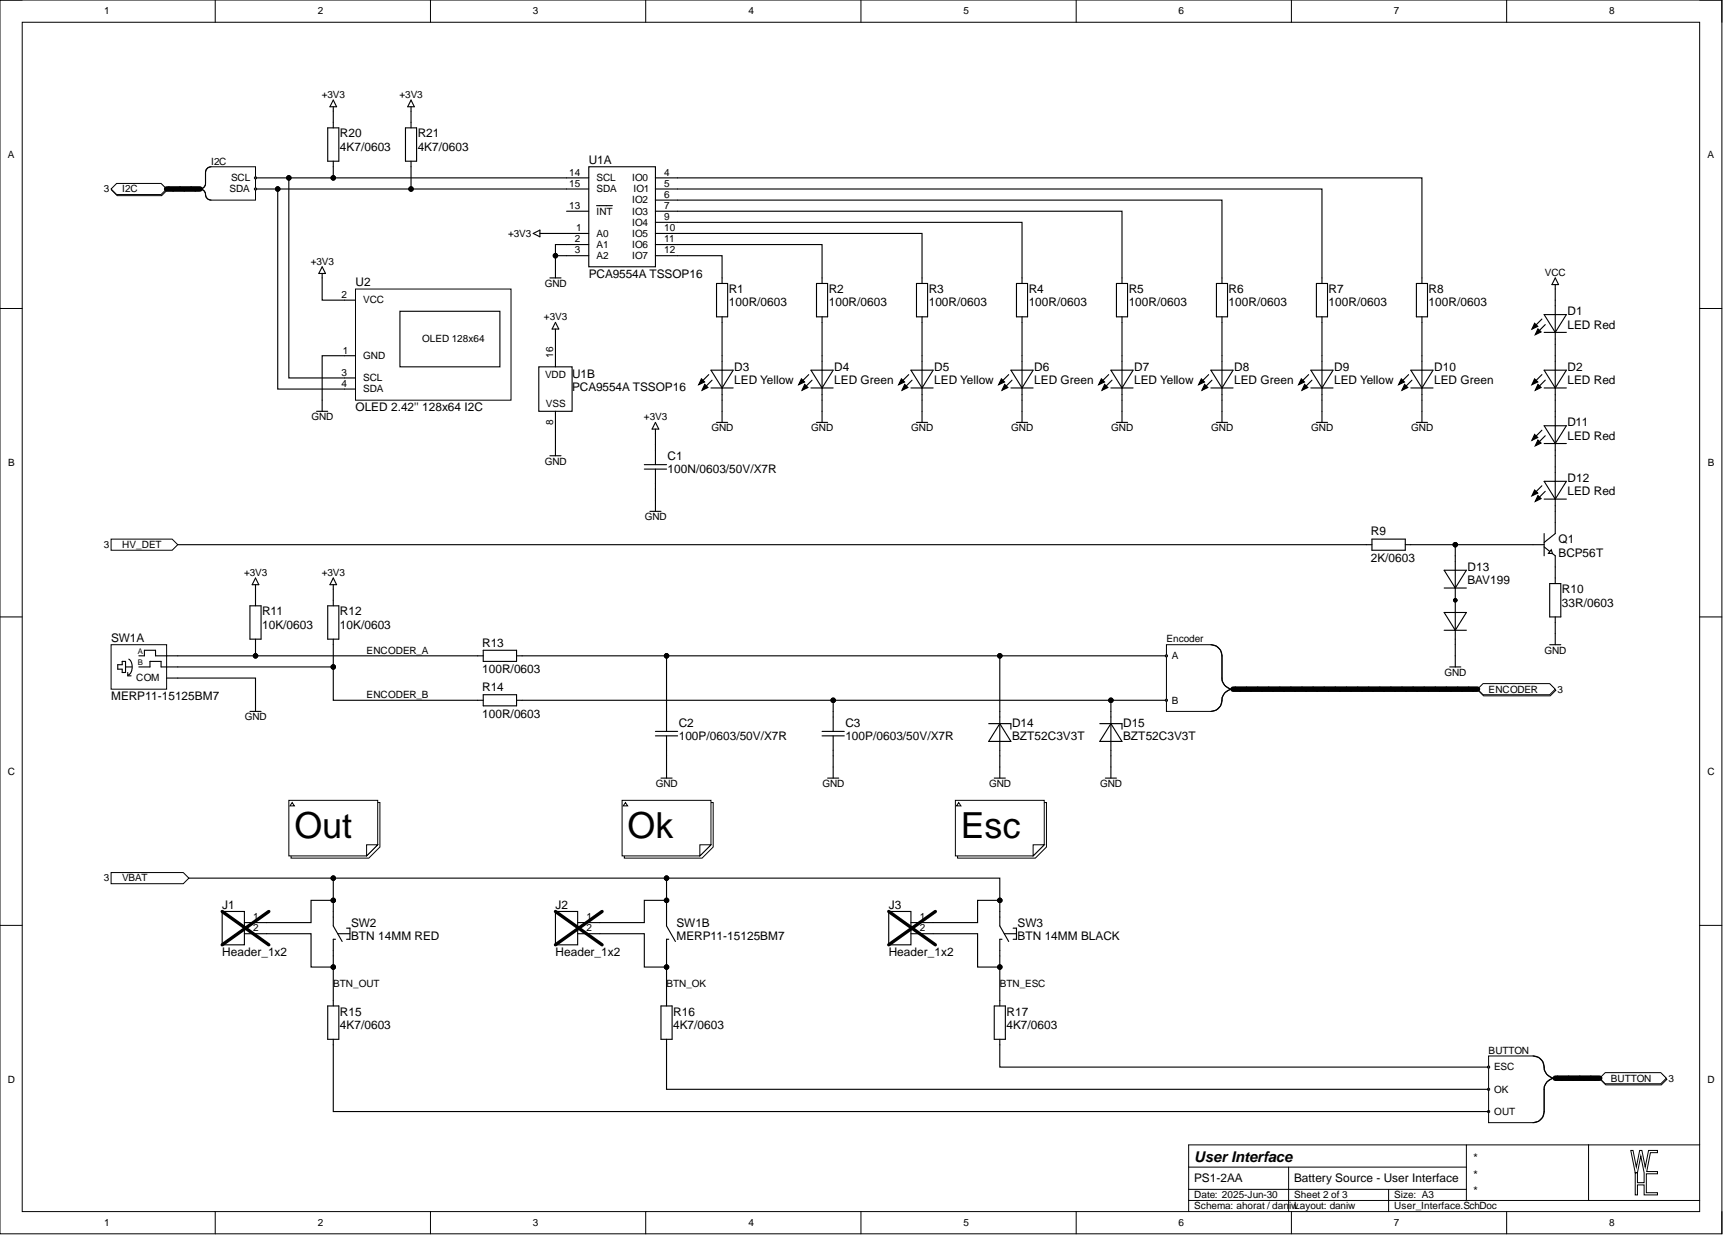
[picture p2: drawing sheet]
<svg xmlns="http://www.w3.org/2000/svg" width="393mm" height="282mm" viewBox="0 0 393 282" stroke-linecap="round" stroke-linejoin="round" font-family="sans-serif">
<g fill="none" stroke="#000" stroke-width=".23">
<path d="M0 0h393.1v281.6h-393.1zM0 0h5.1M5.1 5.1h382.9v271.4h-382.9zM49.1 0v5.1M98.3 0v5.1M147.4 0v5.1M196.5 0v5.1M245.7 0v5.1M294.8 0v5.1M344 0v5.1M388 0h5.1v5.1M0 70.4h5.1"/>
<path d="M388 70.4h5.1M0 140.8h5.1M388 140.8h5.1M0 211.2h5.1M388 211.2h5.1M49.1 276.5v5.1M98.3 276.5v5.1M147.4 276.5v5.1M196.5 276.5v5.1M245.7 276.5v5.1M271.4 266.4h63.4M271.4 274h116.6"/>
<path d="M271.4 271.5h63.4M294.2 266.4v10.1M294.8 276.5v5.1M317 271.5v5M334.8 261.3v12.7M344 276.5v5.1M362.7 261.3v12.7M388 261.3h-116.6v15.2M393.1 276.5v5.1"/>
</g>
<path d="M372.3 262.6h.5l.8 3.8 .7-3.8h.5l.8 3.8 .8-3.8h2v.5h-1.6l-.9 4.3h2.5v.5h-2.6v4.3h2.6v.5h-3.1v-2.3h-1.5v2.3h-.5v-5.1h.5v2.3h1.5v-2.3l-.7-3.8-.8 3.8h-.5z" fill-rule="evenodd" fill="#fff"/>
<path d="M372.3 262.6h.5l.8 3.8 .7-3.8h.5l.8 3.8 .8-3.8h2v.5h-1.6l-.9 4.3h2.5v.5h-2.6v4.3h2.6v.5h-3.1v-2.3h-1.5v2.3h-.5v-5.1h.5v2.3h1.5v-2.3l-.7-3.8-.8 3.8h-.5z" fill="none" stroke="#000" stroke-width=".23"/>
<path d="M338.7 156.3h15.2l1.3 1.2-1.3 1.3h-15.2l-1.3-1.3z" fill-rule="evenodd" fill="#fff"/>
<path d="M338.7 156.3h15.2l1.3 1.2-1.3 1.3h-15.2l-1.3-1.3z" fill="none" stroke="#000" stroke-width=".23"/>
<path d="M338.6 156h15.2l1.3 1.3-1.3 1.3h-15.2l-1.3-1.3z" fill-rule="evenodd" fill="#fff"/>
<path d="M338.6 156h15.2l1.3 1.3-1.3 1.3h-15.2l-1.3-1.3z" fill="none" stroke="#000" stroke-width=".23"/>
<path d="M266.3 147.1h10.1l1.3 .4 1 .9 .3 1.3v5.7l.6 1 1.3 .9-1.3 .8-.6 1.1a2.62 2.62 0 0 1-2.6 3.2h-10.1z" fill-rule="evenodd" fill="#fff"/>
<path d="M266.3 147.1h10.1l1.3 .4 1 .9 .3 1.3v5.7l.6 1 1.3 .9-1.3 .8-.6 1.1a2.62 2.62 0 0 1-2.6 3.2h-10.1z" fill="none" stroke="#000" stroke-width=".23"/>
<path d="M276.4 147.1a2.54 2.54 0 0 1 2.6 2.6v5.1a2.54 2.54 0 0 0 2.5 2.5 2.73 2.73 0 0 0-2.6 3.1 2.53 2.53 0 0 1-2.5 2" fill="none" stroke="#000" stroke-width=".25"/>
<circle cx="266.3" cy="149.7" r=".26" fill="#fff"/>
<circle cx="266.3" cy="149.7" r=".26" fill="none" stroke="#000" stroke-width=".23"/>
<circle cx="266.3" cy="159.8" r=".26" fill="#fff"/>
<circle cx="266.3" cy="159.8" r=".26" fill="none" stroke="#000" stroke-width=".23"/>
<g fill="none" stroke="#000" stroke-width=".25">
<path d="M57.1 138.3h2.5v7.6h-2.5zM58.3 133.4v1.1M58.3 137v1.3M58.3 131.9l.8 1.5h-1.5zM74.8 138.3h2.6v7.6h-2.6zM76.1 133.4v1.1M76.1 137v1.3M76.1 131.9l.7 1.5h-1.5zM58.3 145.9v1.2M58.3 159.8v2.6M76.1 145.9v1.2M109.1 149.7h1.2"/>
<path d="M109.1 159.8h1.2M110.3 148.4h7.6v2.6h-7.6zM110.3 158.6h7.6v2.5h-7.6zM117.9 149.7h1.3M117.9 159.8h1.3M57.1 162.4h2.5M149.6 166.9h5.1M149.6 167.9h5.1M150.9 177.6h2.5M152.2 162.4v4.5M152.2 167.9v4.6M152.2 175.1v2.5"/>
<path d="M187.7 166.9h5M187.7 167.9h5M188.9 177.6h2.6M190.2 162.4v4.5M190.2 167.9v4.6M190.2 175.1v2.5M225.7 165.2h5.1v1.2M227 177.6h2.5M228.2 162.4v10.1M228.2 175.1v2.5M228.2 165.2l2.6 4h-5.1zM251.1 165.2h5v1.2"/>
<path d="M252.3 177.6h2.6M253.6 165.2l2.5 4h-5zM253.6 162.4v10.1M253.6 175.1v2.5M76.1 208v3.3l2 3.6M76.6 214.4h-.5v3.8M77.1 213.1h2.8M79.1 211.8h.8v2.6h-.8"/>
</g>
<path d="M25.4 199.2h16.4l1.3 1.2-1.3 1.3h-16.4z" fill-rule="evenodd" fill="#fff"/>
<path d="M25.4 199.2h16.4l1.3 1.2-1.3 1.3h-16.4z" fill="none" stroke="#000" stroke-width=".23"/>
<path d="M366.6 245.1h12.7l1.2 1.2-1.2 1.3h-12.7l-1.3-1.3z" fill-rule="evenodd" fill="#fff"/>
<path d="M366.6 245.1h12.7l1.2 1.2-1.2 1.3h-12.7l-1.3-1.3z" fill="none" stroke="#000" stroke-width=".23"/>
<path d="M366.5 244.8h12.6l1.3 1.3-1.3 1.3h-12.6l-1.3-1.3z" fill-rule="evenodd" fill="#fff"/>
<path d="M366.5 244.8h12.6l1.3 1.3-1.3 1.3h-12.6l-1.3-1.3z" fill="none" stroke="#000" stroke-width=".23"/>
<path d="M228.2 208v3.3l2.1 3.6M228.8 214.4h-.6v3.8M229.3 213.1h2.8M231.3 211.8h.8v2.6h-.8" fill="none" stroke="#000" stroke-width=".25"/>
<path d="M339.8 241h10.2a2.62 2.62 0 0 1 2.5 3.2l.6 1 1.3 .9-1.3 .8-.6 1.1v5.7l-.3 1.3-1 .9-1.2 .3h-10.2z" fill-rule="evenodd" fill="#fff"/>
<path d="M339.8 241h10.2a2.62 2.62 0 0 1 2.5 3.2l.6 1 1.3 .9-1.3 .8-.6 1.1v5.7l-.3 1.3-1 .9-1.2 .3h-10.2z" fill="none" stroke="#000" stroke-width=".23"/>
<path d="M350 241a2.72 2.72 0 0 1 2.6 3.1 2.53 2.53 0 0 0 2.5 2 2.54 2.54 0 0 0-2.6 2.5v5.1a2.52 2.52 0 0 1-2.5 2.5" fill="none" stroke="#000" stroke-width=".25"/>
<circle cx="339.8" cy="248.6" r=".26" fill="#fff"/>
<circle cx="339.8" cy="248.6" r=".26" fill="none" stroke="#000" stroke-width=".23"/>
<circle cx="339.8" cy="243.5" r=".26" fill="#fff"/>
<circle cx="339.8" cy="243.5" r=".26" fill="none" stroke="#000" stroke-width=".23"/>
<circle cx="339.8" cy="253.7" r=".26" fill="#fff"/>
<circle cx="339.8" cy="253.7" r=".26" fill="none" stroke="#000" stroke-width=".23"/>
<path d="M47.6 38.2l.6-.1h10.1v7.6h-10.1a1.31 1.31 0 0 1-1.3-1.6l-.3-.5-.6-.5 .6-.4 .3-.5v-2.9l.2-.6z" fill-rule="evenodd" fill="#fff"/>
<path d="M47.6 38.2l.6-.1h10.1v7.6h-10.1a1.31 1.31 0 0 1-1.3-1.6l-.3-.5-.6-.5 .6-.4 .3-.5v-2.9l.2-.6z" fill="none" stroke="#000" stroke-width=".23"/>
<path d="M48.2 38.1a1.27 1.27 0 0 0-1.3 1.2v2.6a1.27 1.27 0 0 1-1.3 1.2 1.44 1.44 0 0 1 1.4 1.7 1.27 1.27 0 0 0 1.2 .9" fill="none" stroke="#000" stroke-width=".25"/>
<circle cx="58.3" cy="40.6" r=".25" fill="#fff"/>
<circle cx="58.3" cy="40.6" r=".25" fill="none" stroke="#000" stroke-width=".23"/>
<circle cx="58.3" cy="43.1" r=".25" fill="#fff"/>
<circle cx="58.3" cy="43.1" r=".25" fill="none" stroke="#000" stroke-width=".23"/>
<path d="M26.8 42.1h10.1l1.3 1.3-1.3 1.3h-10.1l-1.3-1.3z" fill-rule="evenodd" fill="#fff"/>
<path d="M26.8 42.1h10.1l1.3 1.3-1.3 1.3h-10.1l-1.3-1.3z" fill="none" stroke="#000" stroke-width=".23"/>
<path d="M26.6 41.9h10.2l1.2 1.2-1.2 1.3h-10.2l-1.2-1.3z" fill-rule="evenodd" fill="#fff"/>
<path d="M26.6 41.9h10.2l1.2 1.2-1.2 1.3h-10.2l-1.2-1.3z" fill="none" stroke="#000" stroke-width=".23"/>
<path d="M25.4 147.1h12.6v10.2h-12.6z" fill-rule="evenodd" fill="#fff"/>
<path d="M25.4 147.1h12.6v10.2h-12.6z" fill="none" stroke="#000" stroke-width=".23"/>
<path d="M26.9 151.7h1v-.7h.8v2.5h-.8v-.8h-1zM28.7 152.2h1.4M29.2 153.5v.7h.7M29.4 150.4a2.35 2.35 0 0 1-.1 3.6M31.7 149.7h1.3v-1.3h2.5v1.3h5.1M31.7 152.2h2.5v-1.2h2.6v1.2h3.8M38 154.8h2.6" fill="none" stroke="#000" stroke-width=".25"/>
<path d="M25.4 123h13.9l1.3 1.3-1.3 1.3h-13.9z" fill-rule="evenodd" fill="#fff"/>
<path d="M25.4 123h13.9l1.3 1.3-1.3 1.3h-13.9z" fill="none" stroke="#000" stroke-width=".23"/>
<path d="M355.1 119.2v2.6l-2.6 2M350 124.3h2.5M352.5 124.8l2.6 2.1v2.5M352.5 121.8v5.1" fill="none" stroke="#000" stroke-width=".25"/>
<path d="M354.1 125.5l.3 .8h-.9z" fill="#fff"/>
<g fill="none" stroke="#000" stroke-width=".25">
<path d="M350.3 73.8l.8 .7-1.4 .6zM351.1 75.1l.7 .7-1.3 .6zM352 72.8l-2 2M352.5 75.9h5.1M352.5 71.8h5.1l-2.5 4.1zM352.8 74.1l-2.1 2M355.1 65v1M355.1 68.5v10.2M355.1 63.4l.7 1.6h-1.5zM350.3 86.5l.8 .7-1.4 .6zM350.3 99.2l.8 .7-1.4 .6zM351.1 87.7l.7 .7-1.3 .7z"/>
<path d="M352 85.5l-2 2M352 98.2l-2 2M352.5 88.5h5.1M352.5 84.5h5.1l-2.5 4zM352.5 97.2h5.1l-2.5 4zM352.8 86.8l-2.1 2M352.8 99.5l-2.1 2M355.1 81.2v10.1M355.1 93.9v10.1M350.3 111.8l.8 .7-1.4 .7zM351.1 100.4l.7 .7-1.3 .7zM351.1 113.1l.7 .7-1.3 .6z"/>
<path d="M352 110.9l-2 2M352.5 101.2h5.1M352.5 113.9h5.1M352.5 109.9h5.1l-2.5 4zM352.8 112.1l-2.1 2.1M355.1 106.6v10.1M311.9 124.3h1.3M313.2 123h7.6v2.6h-7.6zM320.8 124.3h1.3M329.7 139.8h5.1l-2.6 4zM329.7 134.2h5.1M329.7 130.1h5.1l-2.6 4.1z"/>
<path d="M332.2 126.9v20.2M353.8 133.2h2.5v7.6h-2.5zM354.1 125.5l.3 .8h-.9zM355.1 131.9v1.3M329.7 143.8h5.1M331 152.2h2.5M332.2 149.7v2.5M353.8 147.1h2.5M355.1 140.8v1.3M355.1 144.6v2.5M74.8 229.6h2.6v7.6h-2.6zM76.1 228.3v1.3"/>
<path d="M76.1 237.2v1.3M150.9 229.6h2.5v7.6h-2.5zM152.2 228.3v1.3M152.2 237.2v1.3M227 229.6h2.5v7.6h-2.5zM228.2 228.3v1.3M228.2 237.2v1.3"/>
<circle cx="332.2" cy="137" r=".38"/>
<circle cx="332.2" cy="137" r=".25"/>
<circle cx="332.2" cy="137" r=".26"/>
</g>
<path d="M350.3 73.8l.8 .7-1.4 .6zM351.1 75.1l.7 .7-1.3 .6zM350.3 86.5l.8 .7-1.4 .6zM351.1 87.7l.7 .7-1.3 .7zM350.3 99.2l.8 .7-1.4 .6zM350.3 111.8l.8 .7-1.4 .7zM351.1 100.4l.7 .7-1.3 .7zM351.1 113.1l.7 .7-1.3 .6z" fill="#000"/>
<path d="M134.4 38.1h15.2v22.8h-15.2z" fill-rule="evenodd" fill="#fff"/>
<g fill="none" stroke="#000" stroke-width=".25">
<path d="M134.4 38.1h15.2v22.8h-15.2zM129.3 58.4h5.1M129.3 40.6h5.1M129.3 43.1h5.1M129.3 48.2h5.1M129.3 53.3h5.1M129.3 55.8h5.1M136.2 46.9h3.6M149.6 58.4h5.1M149.6 40.6h5.1M149.6 43.1h5.1M149.6 45.7h5.1"/>
<path d="M149.6 48.2h5.1M149.6 50.7h5.1M149.6 53.3h5.1M149.6 55.8h5.1M163.6 64.7h2.5v7.6h-2.5zM164.8 63.4v1.3M164.8 72.3v1.3M186.4 64.7h2.5v7.6h-2.5zM187.7 63.4v1.3M187.7 72.3v1.3M209.2 64.7h2.6v7.6h-2.6zM210.5 63.4v1.3"/>
<path d="M210.5 72.3v1.3M232.1 64.7h2.5v7.6h-2.5zM233.3 63.4v1.3M233.3 72.3v1.3M254.9 64.7h2.5v7.6h-2.5zM256.1 63.4v1.3M256.1 72.3v1.3M277.7 64.7h2.5v7.6h-2.5zM279 63.4v1.3M279 72.3v1.3M300.5 64.7h2.6v7.6h-2.6zM301.8 63.4v1.3"/>
<path d="M301.8 72.3v1.3M323.4 64.7h2.5v7.6h-2.5zM324.6 63.4v1.3M324.6 72.3v1.3M160.1 86.5l.8 .7-1.4 .6zM160.9 87.7l.7 .7-1.3 .7zM161.8 85.5l-2 2M162.3 88.5h5.1M162.3 84.5h5.1l-2.6 4zM162.6 86.8l-2.1 2M163.6 96.4h2.5M164.8 81.2v10.1"/>
<path d="M164.8 93.9v2.5M183 86.5l.7 .7-1.4 .6zM183.7 87.7l.7 .8-1.3 .6zM184.6 85.5l-2 2M185.1 88.5h5.1M185.1 84.5h5.1l-2.5 4zM185.4 86.8l-2 2M186.4 96.4h2.5M187.7 81.2v10.1M187.7 93.9v2.5M205.8 86.5l.7 .7-1.3 .6zM206.5 87.7l.8 .8-1.4 .6z"/>
<path d="M207.5 85.5l-2.1 2M208 88.5h5M208 84.5h5l-2.5 4zM208.2 86.8l-2 2M209.2 96.4h2.6M210.5 81.2v10.1M210.5 93.9v2.5M228.6 86.5l.7 .7-1.3 .6zM229.4 87.7l.7 .8-1.4 .6zM230.3 85.5l-2.1 2M230.8 88.5h5.1M230.8 84.5h5.1l-2.6 4z"/>
<path d="M231 86.8l-2 2M232.1 96.4h2.5M233.3 81.2v10.1M233.3 93.9v2.5M251.4 86.5l.7 .7-1.3 .6zM252.2 87.7l.7 .8-1.3 .6zM253.1 85.5l-2 2M253.6 88.5h5.1M253.6 84.5h5.1l-2.6 4zM253.9 86.8l-2.1 2M254.9 96.4h2.5M256.1 81.2v10.1"/>
<path d="M256.1 93.9v2.5M274.3 86.5l.7 .7-1.4 .6zM275 87.7l.7 .8-1.3 .6zM275.9 85.5l-2 2M276.4 88.5h5.1M276.4 84.5h5.1l-2.5 4zM276.7 86.8l-2 2M277.7 96.4h2.5M279 81.2v10.1M279 93.9v2.5M297.1 86.5l.7 .7-1.3 .6zM297.8 87.7l.8 .8-1.4 .6z"/>
<path d="M298.8 85.5l-2.1 2M299.3 88.5h5M299.3 84.5h5l-2.5 4zM299.5 86.8l-2 2M300.5 96.4h2.6M301.8 81.2v10.1M301.8 93.9v2.5M319.9 86.5l.7 .7-1.3 .6zM320.7 87.7l.7 .8-1.4 .6zM321.6 85.5l-2.1 2M322.1 88.5h5.1M322.1 84.5h5.1l-2.6 4z"/>
<path d="M322.3 86.8l-2 2M323.4 96.4h2.5M324.6 81.2v10.1M324.6 93.9v2.5"/>
</g>
<g fill="#000">
<path d="M160.1 86.5l.8 .7-1.4 .6zM160.9 87.7l.7 .7-1.3 .7zM183 86.5l.7 .7-1.4 .6zM183.7 87.7l.7 .8-1.3 .6zM205.8 86.5l.7 .7-1.3 .6zM206.5 87.7l.8 .8-1.4 .6zM228.6 86.5l.7 .7-1.3 .6zM229.4 87.7l.7 .8-1.4 .6zM251.4 86.5l.7 .7-1.3 .6zM252.2 87.7l.7 .8-1.3 .6zM274.3 86.5l.7 .7-1.4 .6zM275 87.7l.7 .8-1.3 .6z"/>
<path d="M297.1 86.5l.7 .7-1.3 .6zM297.8 87.7l.8 .8-1.4 .6zM319.9 86.5l.7 .7-1.3 .6zM320.7 87.7l.7 .8-1.4 .6z"/>
</g>
<path d="M123 83.7h7.6v10.2h-7.6z" fill-rule="evenodd" fill="#fff"/>
<g fill="none" stroke="#000" stroke-width=".25">
<path d="M121.7 53.3l1.6-.8v1.5zM123.3 53.3h1M125.5 63.4h2.6M126.8 60.9v2.5M126.8 75.1v1M126.8 78.7v5M126.8 73.6l.8 1.5h-1.6zM123 83.7h7.6v10.2h-7.6zM126.8 93.9v5M149.6 97.9v1M149.6 96.4l.8 1.5h-1.5zM125.5 104h2.6"/>
<path d="M126.8 101.5v2.5M147.1 106h5.1M147.1 107.1h5.1M148.4 116.7h2.5M149.6 101.5v4.5M149.6 107.1v4.5M149.6 114.2v2.5M152.2 208v3.3l2 3.6M152.7 214.4h-.5v3.8"/>
</g>
<path d="M81.2 66h35.5v25.3h-35.5z" fill-rule="evenodd" fill="#fff"/>
<path d="M81.2 66h35.5v25.3h-35.5z" fill="none" stroke="#000" stroke-width=".23"/>
<path d="M78.6 68.5h2.6M78.6 81.2h2.6M78.6 86.3h2.6M78.6 88.8h2.6" fill="none" stroke="#000" stroke-width=".25"/>
<path d="M91.3 71h22.8v12.7h-22.8z" fill-rule="evenodd" fill="#fff"/>
<path d="M73.5 60.9l.8 1.5h-1.5zM73.5 62.4v1M91.3 71h22.8v12.7h-22.8zM72.3 93.9h2.5M73.5 91.3v2.6" fill="none" stroke="#000" stroke-width=".25"/>
<path d="M50.7 208h5.1v7.6h-5.1z" fill-rule="evenodd" fill="#fff"/>
<path d="M50.7 208h5.1v7.6h-5.1zM55.8 210.6h5.1M55.8 213.1h5.1" fill="none" stroke="#000" stroke-width=".25"/>
<path d="M50.7 208l10.7 7.6M61.4 208l-10.7 7.6" fill="none" stroke="#000" stroke-width=".76"/>
<path d="M126.8 208h5.1v7.6h-5.1z" fill-rule="evenodd" fill="#fff"/>
<path d="M126.8 208h5.1v7.6h-5.1zM131.9 210.6h5M131.9 213.1h5" fill="none" stroke="#000" stroke-width=".25"/>
<path d="M126.8 208l10.7 7.6M137.5 208l-10.7 7.6" fill="none" stroke="#000" stroke-width=".76"/>
<path d="M202.9 208h5.1v7.6h-5.1z" fill-rule="evenodd" fill="#fff"/>
<g fill="none" stroke="#000" stroke-width=".25">
<path d="M74.8 29.2h2.6v7.6h-2.6zM76.1 24.4v4.8M76.1 36.8v3.8M76.1 22.8l.7 1.6h-1.5zM92.6 29.2h2.5v7.6h-2.5zM93.8 24.4v4.8M93.8 36.8v6.3M93.8 22.8l.8 1.6h-1.5zM38 43.1h7.6M58.3 43.1h71M58.3 40.6h71M63.4 43.1v45.7h15.2"/>
<path d="M65.9 40.6v45.7h12.7M124.3 53.3h5M126.8 58.4h2.5M129.3 55.8h-2.5v5.1M154.7 40.6h169.9v22.8M154.7 43.1h147.1v20.3M154.7 45.7h124.3v17.7M154.7 48.2h101.4v15.2M154.7 50.7h78.6v12.7M154.7 53.3h55.8v10.1M154.7 55.8h33v7.6M154.7 58.4h10.1v5"/>
<path d="M73.5 63.4v5.1h5.1M126.8 76.1v2.6M164.8 73.6v7.6M187.7 73.6v7.6M210.5 73.6v7.6M233.3 73.6v7.6M256.1 73.6v7.6M279 73.6v7.6M301.8 73.6v7.6M324.6 73.6v7.6M355.1 66v2.5M355.1 78.7v2.5"/>
<path d="M78.6 81.2h-5.1v10.1M126.8 98.9v2.6M149.6 98.9v2.6M164.8 91.3v2.6M187.7 91.3v2.6M210.5 91.3v2.6M233.3 91.3v2.6M256.1 91.3v2.6M279 91.3v2.6M301.8 91.3v2.6M324.6 91.3v2.6M355.1 91.3v2.6"/>
<path d="M149.6 111.6v2.6M355.1 104v2.6M355.1 116.7v2.5M40.6 124.3h271.3M58.3 134.5v2.5M76.1 134.5v2.5M322.1 124.3h27.9M332.2 124.3v2.6M355.1 129.4v2.5M40.6 154.8h17.7v5M40.6 152.2h35.5v7.6h33M40.6 149.7h68.5"/>
<path d="M58.3 147.1v2.6M76.1 147.1v5.1M119.2 149.7h147.1M119.2 159.8h71M152.2 149.7v12.7M228.2 149.7v12.7M253.6 159.8v2.6M266.3 159.8h-76.1v2.6M281.5 157.3h55.8M332.2 147.1v2.6M355.1 142.1v2.5M152.2 172.5v2.6"/>
<path d="M190.2 172.5v2.6M228.2 172.5v2.6M253.6 172.5v2.6M43.1 200.4h185.1v7.6M60.9 213.1h10.1v7.6h5.1M76.1 200.4v7.6M76.1 218.2v10.1M76.1 205.5h-5.1v5.1h-10.1M136.9 213.1h10.2v7.6h5.1M152.2 200.4v7.6M152.2 218.2v10.1M152.2 205.5h-5.1v5.1h-10.2"/>
<path d="M202.9 208h5.1v7.6h-5.1zM208 213.1h15.2v7.6h5M228.2 218.2v10.1M228.2 205.5h-5v5.1h-15.2M76.1 238.5v15.2h263.7M152.2 238.5v10.1h187.6M228.2 238.5v5h111.6M355.1 246.1h10.1"/>
</g>
<path d="M202.9 208l10.6 7.6M213.5 208l-10.6 7.6" fill="none" stroke="#000" stroke-width=".76"/>
<g fill="#000">
<circle cx="63.4" cy="43.1" r=".51"/>
<circle cx="65.9" cy="40.6" r=".51"/>
<circle cx="76.1" cy="40.6" r=".51"/>
<circle cx="93.8" cy="43.1" r=".51"/>
<circle cx="126.8" cy="58.4" r=".51"/>
<circle cx="332.2" cy="124.3" r=".51"/>
<circle cx="58.3" cy="149.7" r=".51"/>
<circle cx="76.1" cy="152.2" r=".51"/>
<circle cx="152.2" cy="149.7" r=".51"/>
<circle cx="190.2" cy="159.8" r=".51"/>
<circle cx="228.2" cy="149.7" r=".51"/>
<circle cx="253.6" cy="159.8" r=".51"/>
<circle cx="76.1" cy="205.5" r=".51"/>
<circle cx="76.1" cy="200.4" r=".51"/>
<circle cx="152.2" cy="200.4" r=".51"/>
<circle cx="152.2" cy="205.5" r=".51"/>
<circle cx="228.2" cy="205.5" r=".51"/>
<circle cx="76.1" cy="220.7" r=".51"/>
<circle cx="152.2" cy="220.7" r=".51"/>
<circle cx="228.2" cy="220.7" r=".51"/>
</g>
<g fill="none" stroke="#000" stroke-width=".23">
<circle cx="63.4" cy="43.1" r=".51"/>
<circle cx="65.9" cy="40.6" r=".51"/>
<circle cx="76.1" cy="40.6" r=".51"/>
<circle cx="93.8" cy="43.1" r=".51"/>
<circle cx="126.8" cy="58.4" r=".51"/>
<circle cx="332.2" cy="124.3" r=".51"/>
<circle cx="58.3" cy="149.7" r=".51"/>
<circle cx="76.1" cy="152.2" r=".51"/>
<circle cx="152.2" cy="149.7" r=".51"/>
<circle cx="190.2" cy="159.8" r=".51"/>
<circle cx="228.2" cy="149.7" r=".51"/>
<circle cx="253.6" cy="159.8" r=".51"/>
<circle cx="76.1" cy="205.5" r=".51"/>
<circle cx="76.1" cy="200.4" r=".51"/>
<circle cx="152.2" cy="200.4" r=".51"/>
<circle cx="152.2" cy="205.5" r=".51"/>
<circle cx="228.2" cy="205.5" r=".51"/>
<circle cx="76.1" cy="220.7" r=".51"/>
<circle cx="152.2" cy="220.7" r=".51"/>
<circle cx="228.2" cy="220.7" r=".51"/>
</g>
<path d="M38 43.1h7.6M281.5 157.3h55.8M355.1 246.1h10.1" fill="none" stroke="#000" stroke-width="1.3"/>
<g fill="none" stroke="#000" stroke-width=".38">
<path d="M38.5 42.7l1.1 .9M41.1 42.7l1 .9M43.6 42.7l1 .9M282 156.9l1 .8M284.5 156.9l1.1 .8M287.1 156.9l1 .8M289.6 156.9l1 .8M292.2 156.9l1 .8M294.7 156.9l1 .8M297.2 156.9l1 .8M299.8 156.9l1 .8M302.3 156.9l1 .8"/>
<path d="M304.8 156.9l1.1 .8M307.4 156.9l1 .8M309.9 156.9l1 .8M312.4 156.9l1.1 .8M315 156.9l1 .8M317.5 156.9l1 .8M320.1 156.9l1 .8M322.6 156.9l1 .8M325.1 156.9l1 .8M327.7 156.9l1 .8M330.2 156.9l1 .8M332.7 156.9l1 .8"/>
<path d="M335.3 156.9l1 .8M355.6 245.6l1 .9M358.1 245.6l1 .9M360.6 245.6l1 .9M363.2 245.6l1 .9"/>
</g>
<path d="M142.5 183.2h20.3v10.1l-2.5 2.6h-17.8z" fill-rule="evenodd" fill="#fff"/>
<path d="M142.5 183.2h20.3v10.1l-2.5 2.6h-17.8z" fill="none" stroke="#000" stroke-width=".23"/>
<path d="M142 182.7h20.3v10.1l-2.5 2.5h-17.8z" fill-rule="evenodd" fill="#fff"/>
<path d="M142 182.7h20.3v10.1l-2.5 2.5h-17.8z" fill="none" stroke="#000" stroke-width=".23"/>
<path d="M159.8 192.8h2.5l-2.5 2.5z" fill="#fff"/>
<path d="M159.8 192.8h2.5l-2.5 2.5z" fill="none" stroke="#000" stroke-width=".23"/>
<path d="M142.8 183.2l.5 .7h-1z" fill="#fff"/>
<path d="M142.8 183.2l.5 .7h-1z" fill="none" stroke="#000" stroke-width=".23"/>
<path d="M218.6 183.2h20.3v10.1l-2.5 2.6h-17.8z" fill-rule="evenodd" fill="#fff"/>
<path d="M218.6 183.2h20.3v10.1l-2.5 2.6h-17.8z" fill="none" stroke="#000" stroke-width=".23"/>
<path d="M218.1 182.7h20.3v10.1l-2.5 2.5h-17.8z" fill-rule="evenodd" fill="#fff"/>
<path d="M218.1 182.7h20.3v10.1l-2.5 2.5h-17.8z" fill="none" stroke="#000" stroke-width=".23"/>
<path d="M235.9 192.8h2.5l-2.5 2.5z" fill="#fff"/>
<path d="M235.9 192.8h2.5l-2.5 2.5z" fill="none" stroke="#000" stroke-width=".23"/>
<path d="M218.9 183.2l.5 .7h-1z" fill="#fff"/>
<path d="M218.9 183.2l.5 .7h-1z" fill="none" stroke="#000" stroke-width=".23"/>
<path d="M66.4 183.2h20.3v10.1l-2.5 2.6h-17.8z" fill-rule="evenodd" fill="#fff"/>
<path d="M66.4 183.2h20.3v10.1l-2.5 2.6h-17.8z" fill="none" stroke="#000" stroke-width=".23"/>
<path d="M65.9 182.7h20.3v10.1l-2.5 2.5h-17.8z" fill-rule="evenodd" fill="#fff"/>
<path d="M65.9 182.7h20.3v10.1l-2.5 2.5h-17.8z" fill="none" stroke="#000" stroke-width=".23"/>
<path d="M83.7 192.8h2.5l-2.5 2.5z" fill="#fff"/>
<path d="M83.7 192.8h2.5l-2.5 2.5z" fill="none" stroke="#000" stroke-width=".23"/>
<path d="M66.7 183.2l.5 .7h-1z" fill="#fff"/>
<path d="M66.7 183.2l.5 .7h-1z" fill="none" stroke="#000" stroke-width=".23"/>
<g font-size="8.2">
<text x="67.2" y="191.4">Out</text>
<text x="143.3" y="191.4">Ok</text>
<text x="219.4" y="191.4">Esc</text>
</g>
<text font-size="3.4" x="272.6" y="265.1">User Interface</text>
<g font-size="2.7">
<text x="77.6" y="31.4">R20</text>
<text x="77.6" y="34.4">4K7/0603</text>
<text x="95.4" y="31.4">R21</text>
<text x="95.4" y="34.4">4K7/0603</text>
<text x="134.4" y="37.5">U1A</text>
<text x="81.2" y="65.4">U2</text>
<text x="134.4" y="63.3">PCA9554A TSSOP16</text>
<text x="166.4" y="66.9">R1</text>
<text x="166.4" y="69.9">100R/0603</text>
<text x="189.2" y="66.9">R2</text>
<text x="189.2" y="69.9">100R/0603</text>
<text x="212" y="66.9">R3</text>
<text x="212" y="69.9">100R/0603</text>
<text x="234.8" y="66.9">R4</text>
<text x="234.8" y="69.9">100R/0603</text>
<text x="257.7" y="66.9">R5</text>
<text x="257.7" y="69.9">100R/0603</text>
<text x="280.5" y="66.9">R6</text>
<text x="280.5" y="69.9">100R/0603</text>
<text x="303.3" y="66.9">R7</text>
<text x="303.3" y="69.9">100R/0603</text>
<text x="326.1" y="66.9">R8</text>
<text x="326.1" y="69.9">100R/0603</text>
<text x="357.8" y="72">D1</text>
<text x="357.8" y="75">LED Red</text>
<text x="130.6" y="86.2">U1B</text>
<text x="130.6" y="89.2">PCA9554A TSSOP16</text>
<text x="167.6" y="84.7">D3</text>
<text x="167.6" y="87.7">LED Yellow</text>
<text x="190.5" y="84.7">D4</text>
<text x="190.5" y="87.7">LED Green</text>
<text x="213.3" y="84.7">D5</text>
<text x="213.3" y="87.7">LED Yellow</text>
<text x="236.1" y="84.7">D6</text>
<text x="236.1" y="87.7">LED Green</text>
<text x="258.9" y="84.7">D7</text>
<text x="258.9" y="87.7">LED Yellow</text>
<text x="281.8" y="84.7">D8</text>
<text x="281.8" y="87.7">LED Green</text>
<text x="304.6" y="84.7">D9</text>
<text x="304.6" y="87.7">LED Yellow</text>
<text x="327.4" y="84.7">D10</text>
<text x="327.4" y="87.7">LED Green</text>
<text x="357.8" y="84.7">D2</text>
<text x="357.8" y="87.7">LED Red</text>
<text x="81.2" y="93.8">OLED 2.42'' 128x64 I2C</text>
<text x="357.8" y="97.3">D11</text>
<text x="357.8" y="100.4">LED Red</text>
<text x="152.4" y="105">C1</text>
<text x="152.4" y="108">100N/0603/50V/X7R</text>
<text x="357.8" y="110">D12</text>
<text x="357.8" y="113.1">LED Red</text>
<text x="313" y="122.2">R9</text>
<text x="355.8" y="124">Q1</text>
<text x="313" y="128.3">2K/0603</text>
<text x="335" y="130.3">D13</text>
<text x="355.8" y="127">BCP56T</text>
<text x="335" y="133.4">BAV199</text>
<text x="356.6" y="135.4">R10</text>
<text x="59.9" y="140.5">R11</text>
<text x="59.9" y="143.5">10K/0603</text>
<text x="77.6" y="140.5">R12</text>
<text x="77.6" y="143.5">10K/0603</text>
<text x="356.6" y="138.4">33R/0603</text>
<text x="25.4" y="146.6">SW1A</text>
<text x="110.1" y="147.6">R13</text>
<text x="110.1" y="153.7">100R/0603</text>
<text x="25.4" y="159.7">MERP11-15125BM7</text>
<text x="110.1" y="157.7">R14</text>
<text x="110.1" y="163.8">100R/0603</text>
<text x="155" y="165.8">C2</text>
<text x="193" y="165.8">C3</text>
<text x="231" y="165.8">D14</text>
<text x="256.4" y="165.8">D15</text>
<text x="155" y="168.9">100P/0603/50V/X7R</text>
<text x="193" y="168.9">100P/0603/50V/X7R</text>
<text x="231" y="168.9">BZT52C3V3T</text>
<text x="256.4" y="168.9">BZT52C3V3T</text>
<text x="50.7" y="207.4">J1</text>
<text x="126.8" y="207.4">J2</text>
<text x="202.9" y="207.4">J3</text>
<text x="80.1" y="211.5">SW2</text>
<text x="80.1" y="214.5">BTN 14MM RED</text>
<text x="154.4" y="211.5">SW1B</text>
<text x="154.4" y="214.5">MERP11-15125BM7</text>
<text x="232.3" y="211.5">SW3</text>
<text x="232.3" y="214.5">BTN 14MM BLACK</text>
<text x="50.7" y="218.1">Header_1x2</text>
<text x="126.8" y="218.1">Header_1x2</text>
<text x="202.9" y="218.1">Header_1x2</text>
<text x="77.6" y="231.8">R15</text>
<text x="153.7" y="231.8">R16</text>
<text x="229.8" y="231.8">R17</text>
<text x="77.6" y="234.8">4K7/0603</text>
<text x="153.7" y="234.8">4K7/0603</text>
<text x="229.8" y="234.8">4K7/0603</text>
<text x="272.6" y="269.8">PS1-2AA</text>
<text x="295.5" y="269.8">Battery Source - User Interface</text>
<text x="336" y="265.2">*</text>
<text x="336" y="269">*</text>
<text x="336" y="272.8">*</text>
</g>
<g font-size="2.3">
<text x="23.8" y="3.3">1</text>
<text x="72.5" y="3.3">2</text>
<text x="121.6" y="3.3">3</text>
<text x="170.8" y="3.3">4</text>
<text x="220" y="3.3">5</text>
<text x="269.1" y="3.3">6</text>
<text x="318.2" y="3.3">7</text>
<text x="367.4" y="3.3">8</text>
<text x="73.5" y="22.3">+3V3</text>
<text x="91.2" y="22.3">+3V3</text>
<text x="1.8" y="36">A</text>
<text x="48.2" y="37.6">I2C</text>
<text x="52.8" y="41.4">SCL</text>
<text x="129.9" y="40.1">14</text>
<text x="136.2" y="41.4">SCL</text>
<text x="144.3" y="41.4">IO0</text>
<text x="151.7" y="40.1">4</text>
<text x="389.8" y="36">A</text>
<text x="23.7" y="43.9">3</text>
<text x="27.9" y="43.9">I2C</text>
<text x="52.4" y="43.9">SDA</text>
<text x="129.9" y="47.7">13</text>
<text x="129.9" y="42.6">15</text>
<text x="136.2" y="43.9">SDA</text>
<text x="144.3" y="46.4">IO2</text>
<text x="144.6" y="43.9">IO1</text>
<text x="151.7" y="42.6">5</text>
<text x="151.7" y="45.2">6</text>
<text x="151.7" y="47.7">7</text>
<text x="131.5" y="52.8">1</text>
<text x="136.2" y="49">INT</text>
<text x="144.3" y="49">IO3</text>
<text x="144.3" y="51.5">IO4</text>
<text x="151.7" y="50.2">9</text>
<text x="151.7" y="52.8">10</text>
<text x="116" y="54">+3V3</text>
<text x="131.2" y="57.8">3</text>
<text x="131.2" y="55.3">2</text>
<text x="136.2" y="59.1">A2</text>
<text x="136.2" y="54">A0</text>
<text x="136.2" y="56.6">A1</text>
<text x="144.3" y="54">IO5</text>
<text x="144.3" y="56.6">IO6</text>
<text x="144.3" y="59.1">IO7</text>
<text x="151.7" y="55.3">11</text>
<text x="151.7" y="57.8">12</text>
<text x="70.9" y="60.4">+3V3</text>
<text x="124.4" y="65.5">GND</text>
<text x="352.7" y="62.9">VCC</text>
<text x="77.9" y="68">2</text>
<text x="82.9" y="69.3">VCC</text>
<text x="124.2" y="73.1">+3V3</text>
<text x="78.3" y="80.7">1</text>
<text x="82.9" y="81.9">GND</text>
<text x="96.4" y="78.1">OLED 128x64</text>
<text x="126.3" y="81.7" transform="rotate(-90 126.3 81.7)">16</text>
<text x="77.9" y="85.8">3</text>
<text x="77.9" y="88.3">4</text>
<text x="82.9" y="87">SCL</text>
<text x="82.9" y="89.6">SDA</text>
<text x="124.4" y="86.3">VDD</text>
<text x="71.1" y="95.9">GND</text>
<text x="124.6" y="92.9">VSS</text>
<text x="147" y="95.9">+3V3</text>
<text x="126.3" y="97.1" transform="rotate(-90 126.3 97.1)">8</text>
<text x="162.4" y="98.4">GND</text>
<text x="185.2" y="98.4">GND</text>
<text x="208" y="98.4">GND</text>
<text x="230.9" y="98.4">GND</text>
<text x="253.7" y="98.4">GND</text>
<text x="276.5" y="98.4">GND</text>
<text x="299.3" y="98.4">GND</text>
<text x="322.2" y="98.4">GND</text>
<text x="1.9" y="106.4">B</text>
<text x="124.4" y="106">GND</text>
<text x="389.9" y="106.4">B</text>
<text x="147.2" y="118.7">GND</text>
<text x="23.7" y="125.1">3</text>
<text x="27.9" y="125.1">HV_DET</text>
<text x="55.7" y="131.4">+3V3</text>
<text x="73.5" y="131.4">+3V3</text>
<text x="83.7" y="149.2">ENCODER_A</text>
<text x="266.3" y="146.6">Encoder</text>
<text x="352.6" y="149.2">GND</text>
<text x="31.1" y="155.5">COM</text>
<text x="267.6" y="150.4">A</text>
<text x="329.8" y="154.2">GND</text>
<text x="83.7" y="159.3">ENCODER_B</text>
<text x="267.6" y="160.6">B</text>
<text x="339.8" y="158.1">ENCODER</text>
<text x="355.6" y="158.1">3</text>
<text x="55.9" y="164.4">GND</text>
<text x="1.8" y="176.8">C</text>
<text x="149.7" y="179.6">GND</text>
<text x="187.8" y="179.6">GND</text>
<text x="225.8" y="179.6">GND</text>
<text x="251.2" y="179.6">GND</text>
<text x="389.8" y="176.8">C</text>
<text x="23.7" y="201.2">3</text>
<text x="27.9" y="201.2">VBAT</text>
<text x="57.8" y="210.1">1</text>
<text x="57.8" y="212.6">2</text>
<text x="133.9" y="210.1">1</text>
<text x="133.9" y="212.6">2</text>
<text x="210" y="210.1">1</text>
<text x="210" y="212.6">2</text>
<text x="76.1" y="225.3">BTN_OUT</text>
<text x="152.2" y="225.3">BTN_OK</text>
<text x="228.2" y="225.3">BTN_ESC</text>
<text x="339.8" y="240.5">BUTTON</text>
<text x="341.1" y="244.3">ESC</text>
<text x="1.8" y="247.2">D</text>
<text x="341.1" y="249.4">OK</text>
<text x="367.7" y="246.8">BUTTON</text>
<text x="380.9" y="246.8">3</text>
<text x="389.8" y="247.2">D</text>
<text x="341.1" y="254.5">OUT</text>
<text x="272.6" y="273.5">Date: 2025-Jun-30</text>
<text x="295.5" y="273.5">Sheet 2 of 3</text>
<text x="318.3" y="273.5">Size: A3</text>
<text x="23.8" y="279.8">1</text>
<text x="72.5" y="279.8">2</text>
<text x="121.6" y="279.8">3</text>
<text x="170.8" y="279.8">4</text>
<text x="220" y="279.8">5</text>
<text x="269.1" y="279.8">6</text>
<text x="272.6" y="276">Schema: ahorat / daniwLayout: daniw</text>
<text x="318.2" y="279.8">7</text>
<text x="318.3" y="276">User_Interface.SchDoc</text>
<text x="367.4" y="279.8">8</text>
</g>
<g font-size="1.8">
<text x="31.4" y="149.3">A</text>
<text x="31.4" y="151.8">B</text>
</g>
</svg>
